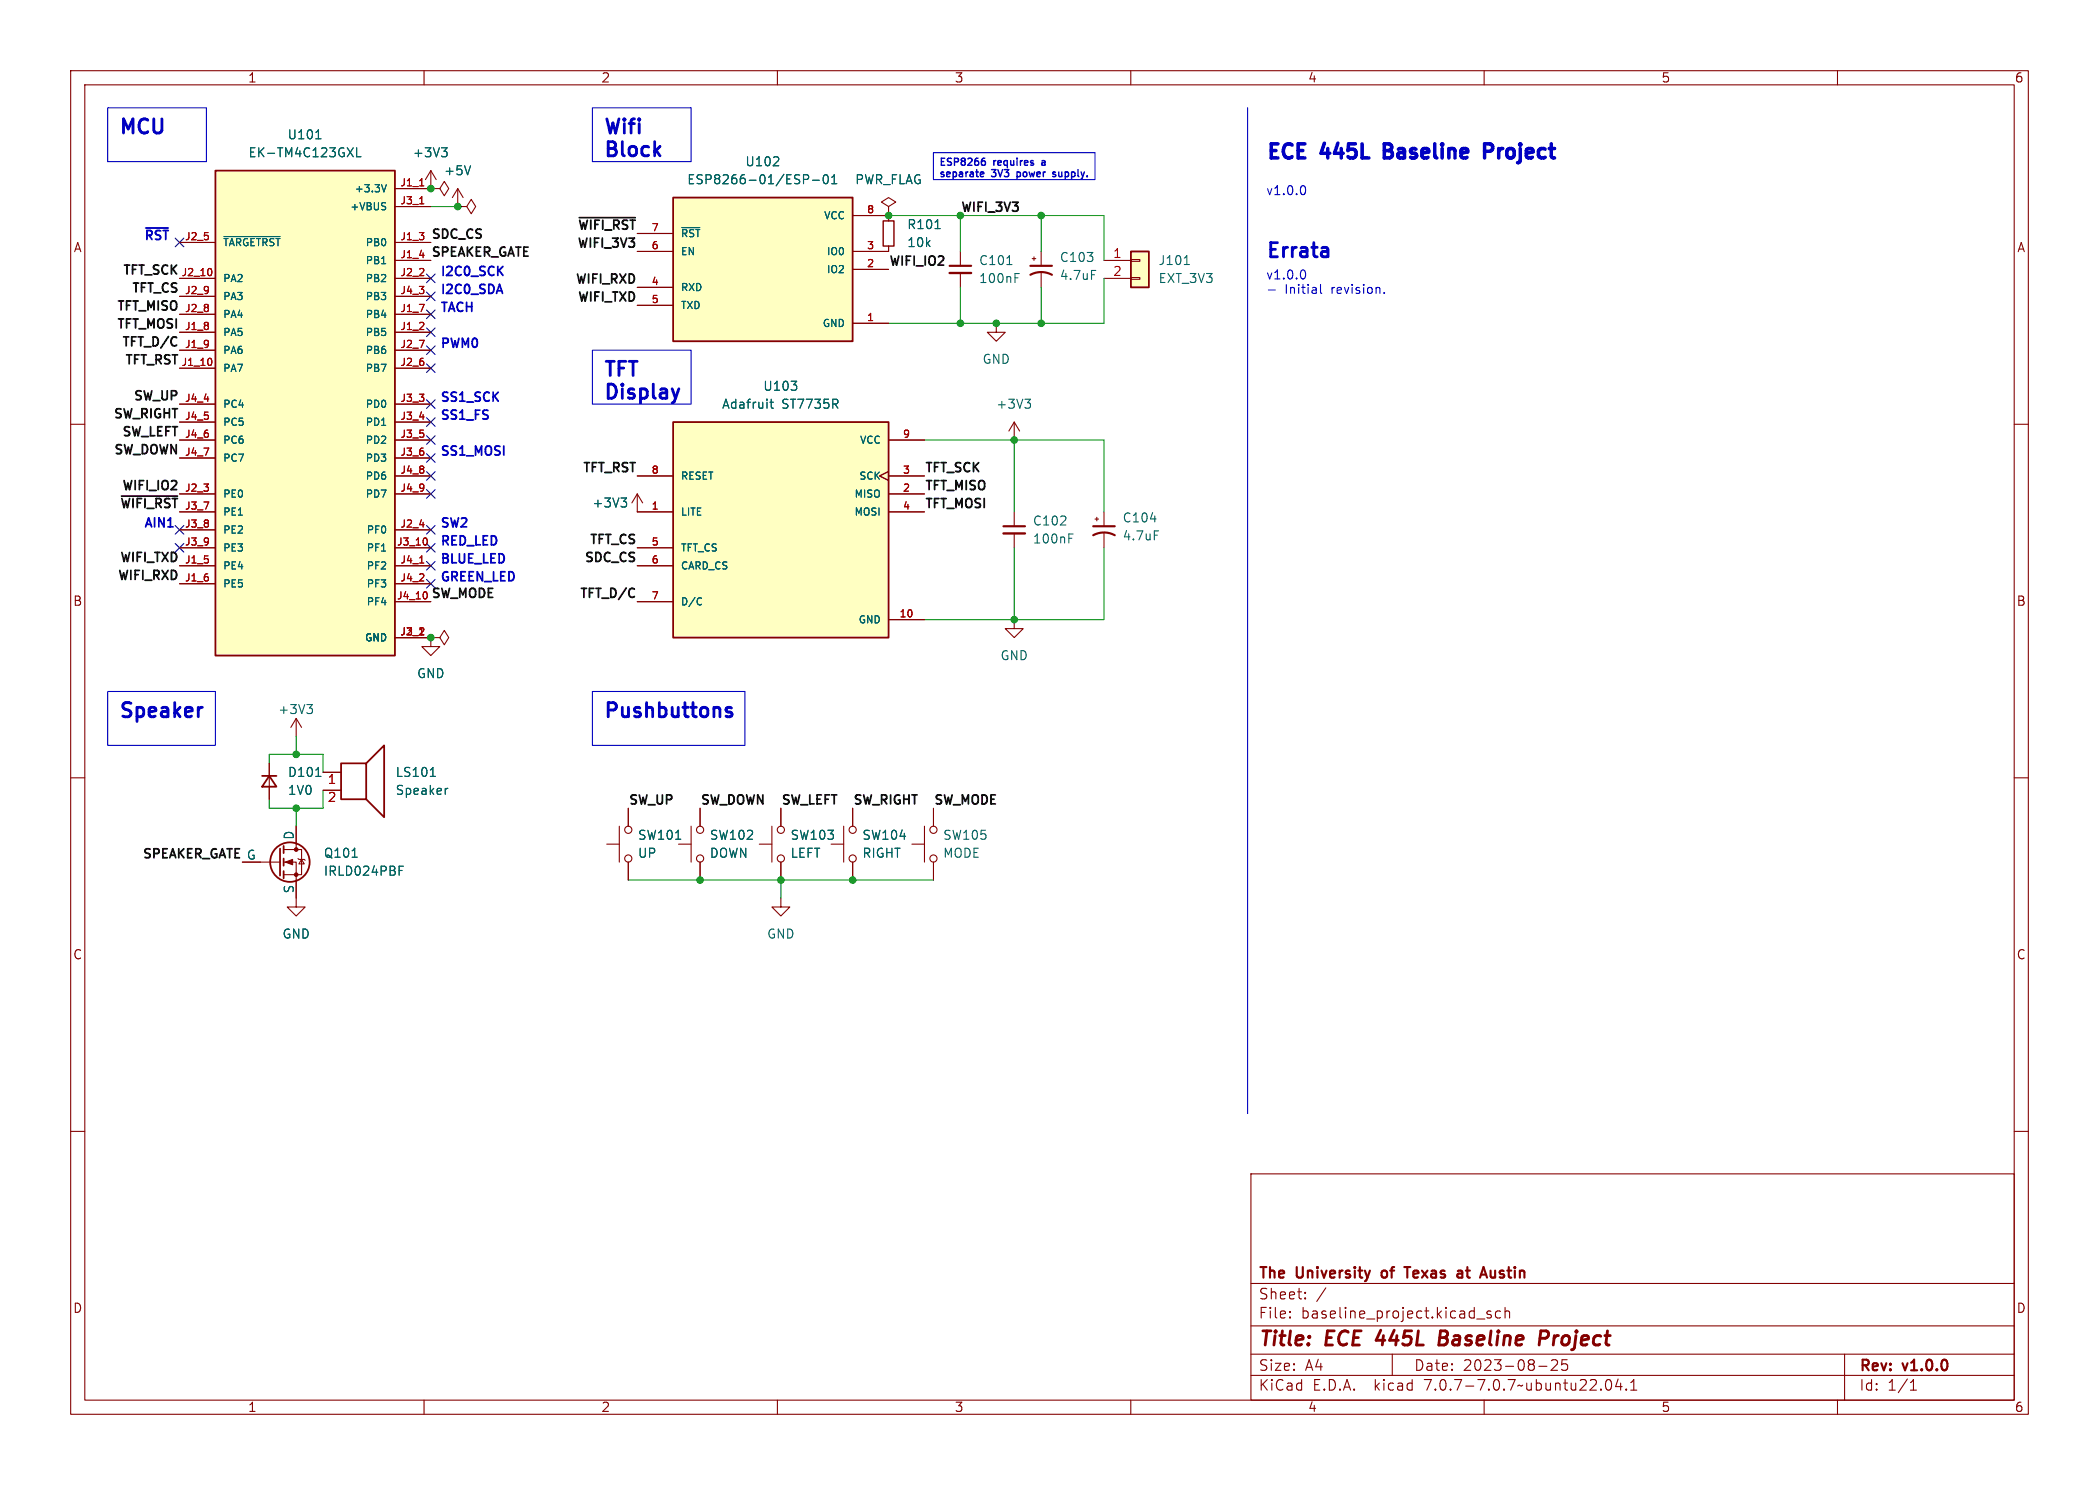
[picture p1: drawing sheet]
<svg xmlns="http://www.w3.org/2000/svg" width="297mm" height="210mm" viewBox="0 0 297 210" stroke-linecap="round" stroke-linejoin="round" font-family="sans-serif">
<g fill="none" stroke="#840000" stroke-width=".15">
<path d="M10 10h277v190h-277zM12 12h273v186h-273zM60 10v2M110 10v2M160 10v2M210 10v2M260 10v2M25.4 34.3h5.1M25.4 39.4h5.1M55.9 26.7h5.1M55.9 34.3h5.1M55.9 36.8h5.1"/>
<path d="M55.9 39.4h5.1M55.9 29.2h5.1M61 26.7h1.2l.7-1 .6 1-.6 1-.7-1M61 26.7h.1M61 24.1l-.8 1.3M61 24.1v2.6M61 24.1l.7 1.3M64.8 29.2h1.2l.7-1 .6 1-.6 1-.7-1M64.8 29.2h.1M64.8 26.7l-.8 1.2M64.8 26.7v2.5M64.8 26.7l.7 1.2"/>
<path d="M90.2 35.6h5M90.2 33h5M120.6 38.1h5.1M120.6 30.5h5.1M125.7 29.2l1-.6-1-.7-1 .7 1 .6v1.3M125.7 30.5h.1M125.7 34.8v.8h-5.1M125.7 30.5v.7M135.9 35.6v2M135.9 38.6v2M146 36.6h.6M146.3 36.3v.5"/>
<path d="M147.3 35.6v2M147.3 38.6v2M156.2 36.8h3.8M156.2 39.4h3.8M160 39.2h1.3v.3h-1.3zM160 36.7h1.3v.3h-1.3zM10 60h2M25.4 52.1h5.1M25.4 47h5.1M25.4 44.5h5.1M25.4 49.5h5.1M25.4 41.9h5.1"/>
<path d="M25.4 57.2h5.1M25.4 59.7h5.1M55.9 52.1h5.1M55.9 47h5.1M55.9 44.5h5.1M55.9 49.5h5.1M55.9 41.9h5.1M55.9 57.2h5.1M55.9 59.7h5.1M90.2 40.6h5M90.2 43.2h5M120.6 45.7h5.1"/>
<path d="M141 45.7v1.3h1.2l-1.2 1.3-1.3-1.3h1.3M143.5 59.7l-.8 1.3M143.5 59.7v2.5M143.5 59.7l.8 1.3M285 60h2M25.4 69.9h5.1M25.4 74.9h5.1M25.4 77.5h5.1M25.4 62.2h5.1M25.4 64.8h5.1M25.4 72.4h5.1M55.9 69.9h5.1"/>
<path d="M55.9 74.9h5.1M55.9 77.5h5.1M55.9 62.2h5.1M55.9 64.8h5.1M55.9 67.3h5.1M90.2 77.5h5M90.2 69.9v2.5h5M90.2 67.3h5M90.2 69.9l-.8 1.2M90.2 69.9l.7 1.2M125.7 66.7l-1.2 .6 1.2 .6M125.7 69.9h5.1"/>
<path d="M125.7 62.2h5.1M125.7 72.4h5.1M125.7 67.3h5.1M143.5 72.4v2M143.5 75.4v2.1M154.9 73.4h.5M155.2 73.2v.5M156.2 72.4v2M156.2 75.4v2.1M25.4 80h5.1M25.4 82.6h5.1M55.9 80h5.1"/>
<path d="M55.9 82.6h5.1M55.9 90.2h5.1M55.9 85.1h5.1M61 90.2h1.2l.7-1 .6 1-.6 1-.7-1M61 90.2h.1M61 90.2v1.2h1.2l-1.2 1.3-1.3-1.3h1.3M90.2 80h5M90.2 85.1h5M125.7 87.6h5.1M143.5 87.6v1.3h1.3l-1.3 1.3-1.3-1.3h1.3M10 110h2M38.1 108v5"/>
<path d="M41.9 101.6v2.5M41.9 116.8v3.3M41.9 101.6l-.8 1.3M41.9 101.6l.8 1.3M45.7 109.2h2.6M45.7 111.8h2.6M85.9 119.4h1.7M87.6 116.8v5.1M88.9 114.3v2.5M96 119.4h1.8M97.8 116.8v5.1M99.1 114.3v2.5"/>
<path d="M107.4 119.4h1.8M109.2 116.8v5.1M110.5 114.3v2.5M117.6 119.4h1.8M119.4 116.8v5.1M120.6 114.3v2.5M129 119.4h1.8M130.8 116.8v5.1M132.1 114.3v2.5M285 110h2M34.3 121.9h5.3M40.1 121.9h1.8v6.4h1.3l-1.3 1.2-1.3-1.2h1.3"/>
<path d="M40.1 120.1h2.6v3.6h-2.6M42.2 121.4l.1 .1h.8l.1 .2M42.7 121.5l.4 .7h-.8zM88.9 121.9v2.6M99.1 121.9v2.6M110.5 127v1.3h1.3l-1.3 1.2-1.3-1.2h1.3M110.5 121.9v2.6M120.6 121.9v2.6M132.1 121.9v2.6M10 160h2M285 160h2M177 166h108v32h-108z"/>
<path d="M60 198v2M110 198v2M160 198v2M177 194.5h108M177 191.5h108M177 187.5h108M177 181.5h108M182.5 186.3h.1l-.1 .1M182.5 186.3v.1M182.5 185.5v.1M182.5 185.5h.1l-.1 .1M184.7 183.6v.1"/>
<path d="M184.7 183.6h-.1l.1 .1M184.7 182.8v.1M184.7 182.8h-.1l.1 .1M187.6 182.1l-1.3 2M197 191.5v3M209 186.5h1.1M210 198v2M211 185.5l-.4-.1-.2 .2 .1 .2 .5 .2v.1v.2l-.2 .1-.4-.1M212.3 185.5l-.4-.1-.3 .3v.4l.1 .2 .2 .1 .4-.1M213 185.5a.37 .37 0 0 1 .6 .1v.8M213 184.9v1.5M217.7 193.2h1.2"/>
<path d="M220.3 192.4l.1 .2-.1 .3-.8 .9h.9M221 192.3v.7l.2-.1h.5l.1 .3v.3l-.3 .3h-.3l-.2-.1M227.3 195.2a.36 .36 0 0 1 .4-.1 .36 .36 0 0 1 .3 .3 .77 .77 0 0 1-.5 1.2 .91 .91 0 0 1-.2-1.4zM229 195l-.4 1.1h.9M229.3 195.6v1M230.1 196.5h.1l-.1 .1M230.1 196.5h-.1l.1 .1M230.1 196.5v.1M230.7 196.6h.9M230.7 195.5l.5-.4v1.5M260 198v2M261 191.5v6.5"/>
<path d="M270.3 196.6h.9M270.3 195.5l.4-.4v1.5"/>
<circle cx="88.9" cy="117.3" r=".51"/>
<circle cx="99.1" cy="117.3" r=".51"/>
<circle cx="110.5" cy="117.3" r=".51"/>
<circle cx="120.7" cy="117.3" r=".51"/>
<circle cx="132.1" cy="117.3" r=".51"/>
<circle cx="88.9" cy="121.4" r=".51"/>
<circle cx="99.1" cy="121.4" r=".51"/>
<circle cx="110.5" cy="121.4" r=".51"/>
<circle cx="120.7" cy="121.4" r=".51"/>
<circle cx="132.1" cy="121.4" r=".51"/>
</g>
<path d="M195.4 188.1l-.7 1.4h1.3M203.7 189.2h.7M204.4 189.2l.3 .1M204.5 188.2h-.7l-.2 2h.7l.3-.1M204.6 189.1l-.2 .1M217.9 189.3h.8a.55 .55 0 0 0 .4-.5 .55 .55 0 0 0-.3-.6h-.8l-.2 2" fill="none" stroke="#840000" stroke-width=".4"/>
<g fill="none" stroke="#840000" stroke-width=".3">
<path d="M134.4 37.6h3M145.8 38.9a3.2 3.2 0 0 1 3 0M145.8 37.6h3M142 74.4h3M154.7 75.7a3.2 3.2 0 0 1 3 0M154.7 74.4h3M195.6 179.8l-.1 .2 .1 .5M198.7 179.2h.9M199.1 179.2v1.5M206.7 179.7l.2 .2v.8M207.4 179.7h.6M210.9 179.7l.1 .9 .1 .1 .4-.1"/>
<path d="M206.9 180.6l-.5 .1M206.9 180l-.5 .1"/>
</g>
<g fill="none" stroke="#840000" stroke-width=".25">
<path d="M30.5 24.1h25.4v68.6h-25.4zM95.2 27.9h25.4v20.4h-25.4zM160 35.6h2.6v5h-2.6zM95.2 59.7h30.5v30.5h-30.5zM37.1 109.7h2M38.1 109.7l1 1.6h-2zM40.1 119.6v1.1M48.3 108h3.5v5h-3.5zM51.8 108l2.6-2.6v10.2l-2.6-2.6M39.6 120v3.8M40.1 121.4v1M40.1 123.2v1"/>
<circle cx="41" cy="121.9" r="2.79"/>
</g>
<g fill="#840000" stroke="#840000" stroke-width=".15">
<path d="M40.4 121.9l1-.4v.8z"/>
<circle cx="41.9" cy="123.7" r=".25"/>
<circle cx="41.9" cy="120.1" r=".25"/>
</g>
<g fill="none" stroke="#006464" stroke-width=".15">
<path d="M44.7 19.6h.7M31.7 33.5h7.9M49.1 20.9l.9 1.3M50 20.9l-.9 1.3M50.5 20.9v1.3h.6M54 26.1l.3 1 .4-1M54 37.3h.6M54.4 28.7h.2M54.5 29.3v.3M62.5 20.9h.8l-.5 .5M63 21.4l.3 .2v.3l-.3 .3M66.6 23.4l-.4 1.3"/>
<path d="M96.5 32.2h2.5M109.4 23.4h.8M110.1 22.3v.4M113.7 24.7h.5l.2 .3-.1 .3-.6 .1M115 25.5h.9M116.6 24.8l.2-.1a.69 .69 0 0 1 .3 1.2l-.2 .1a.68 .68 0 0 1-.3-1.2zM117.7 26h.7M117.7 25.1l.3-.4v1.3M132.3 32.3h.7M142.5 37.4h.7M143.6 39.3h.4M143.6 38.7h.6"/>
<path d="M154.4 38.2h.7M167.6 37.4h.7M108.9 56.9h.5M109.1 56.5v1l.1 .2h.2M111.9 53.9h.8l-.4 .5M112.7 54.5v.6M145 56.5h.8l-.4 .4M145.6 56.9l.2 .3v.3l-.2 .2M54 77.9h.6M87.9 70.4h.8l-.5 .5M88.4 70.9l.3 .3v.3l-.3 .2M151.2 76.1h.5"/>
<path d="M151.2 75.5h.6M162.8 73.4h.8M163.3 75.1h.6M43.4 99.6h.8l-.4 .5M99.1 84.5l.2 .1M99.3 85.5l-.2 .1M44 100.1l.2 .3v.3l-.2 .2M44.7 109.8h.7M60.9 109.8h.7M63.4 111.5l-.3 .1M95.6 118.7h.7M49.8 121.2h.7"/>
<path d="M56.5 123.1h.4M56.5 122.5h.6"/>
</g>
<g fill="#ffffc2" stroke="#ffffc2" stroke-width=".14">
<path d="M30.5 24.1h25.4v68.6h-25.4z"/>
<path d="M95.2 59.7h30.5v30.5h-30.5z"/>
<path d="M95.2 27.9h25.4v20.4h-25.4z"/>
<path d="M160 35.6h2.6v5h-2.6z"/>
</g>
<path d="M29.9 38.1l.1 .3-.1 .5M59.4 26.3h.6M59.4 28.8h.6M29.9 50.8l.1 .3-.1 .5M59.4 79.6h.6M60.4 76.2l.1 .3-.1 .5M60.4 83.8l.1 .3M60.5 84.3l-.1 .3" fill="none" stroke="#a90000" stroke-width=".15"/>
<path d="M125 31.2h1.5v3.6h-1.5z" fill="none" stroke="#840000" stroke-width=".2"/>
<path d="M134.4 38.6h3M142 75.4h3" fill="none" stroke="#840000" stroke-width=".33"/>
<path d="M82 30.8h7.9M24.7 47.6l.3 .2M25 48.8l-.3 .1M17.2 70.2h7.9M89.5 83.2l.3 .1M89.8 84.4l-.3 .1" fill="none" stroke="#0f0f0f" stroke-width=".25"/>
<path d="M20.6 32.2h3.2" fill="none" stroke="#0000c2" stroke-width=".25"/>
<path d="M15.2 15.2h14v7.7h-14zM83.8 15.2h14v7.7h-14zM176.5 15.2v142.3M132.1 21.6h22.8v3.8h-22.8zM184.4 26.3a.79 .79 0 0 1 0 1.2M184.4 38.2a.79 .79 0 0 1 0 1.3M83.8 49.5h14v7.7h-14zM179.5 41h.9M186.9 40.2v1.1l.1 .2M195.9 41.4v.1M15.2 97.8h15.3v7.6h-15.3zM83.8 97.8h21.6v7.6h-21.6z" fill="none" stroke="#0000c2" stroke-width=".15"/>
<path d="M195.9 21.3h.6M196.5 20.3h-.6v2h.7M210.1 21.4h.7a.54 .54 0 0 0 .4-.5 .54 .54 0 0 0-.4-.6h-.7v2" fill="none" stroke="#0000c2" stroke-width=".5"/>
<g fill="none" stroke="#0000c2" stroke-width=".4">
<path d="M17.5 18.8v-2l.6 1.4 .7-1.4v2M20.9 17a.69 .69 0 0 0-1 .1M21.8 16.8v1.6M22.9 16.8v1.6M85.9 16.8l.4 2M87.6 16.8l-.5 2M88.3 16.8l-.1 .1 .1 .1M88.3 16.8l.1 .1-.1 .1M88.3 16.8v.2M89.8 16.8l-.4 .1-.1 .2M90.4 16.8l-.1 .1 .1 .1M90.4 16.8l.1 .1-.1 .1"/>
<path d="M90.4 16.8v.2M86.1 20v2M88.1 20v1.7M92.6 20v2M85.8 51.1h1.1M86.1 54.3v2M86.3 51.1v2M88.5 51.1h-.9v2M89 51.1h1.2M89.6 51.1v2M92.4 54.3v1.7M18.5 99.5l-.7-.1-.3 .2"/>
<path d="M24.7 99.4v2M87.1 99.6l-.3-.2h-.7v2M91.5 99.4v2M93.3 99.4v2M96.9 99.4v1.7M98.1 99.4v1.7M28.4 100h.2M103 100.7l.5 .1 .1 .3-.3 .3h-.4M103 100l.5 .1"/>
</g>
<g fill="none" stroke="#0000c2" stroke-width=".2">
<path d="M133.7 22.4h-.5v1M134.6 22.4h-.4l-.1 .1M135.6 22.5l-.5-.1v1M136.1 22.5l.1-.1 .3 .1M137 22.5l.1-.1 .4 .1M138.2 24v.8M138.4 22.4l-.3 .1M139.1 24.3l.1 .3-.5 .1M139.1 22.8h.2l.1 .1v.4l-.3 .1M139.2 24.9l-.3 .1M139.3 22.4l-.3 .1M141.2 24l.3 1 .4-1"/>
<path d="M143.9 24.3v1M143.9 24.9l.1 .1M143.9 22.4v.1M147.4 23v.3M149.3 24.4l-.2-.1-.1 .2v.1l.3 .1v.2h-.3M152.5 24v.8"/>
</g>
<g fill="none" stroke="#009600" stroke-width=".15">
<path d="M61 29.2h3.8M125.7 30.5h30.5v6.3M135.9 30.5v5.1M147.3 30.5v5.1M156.2 39.4v6.3h-30.5M135.9 40.6v5.1M147.3 40.6v5.1M130.8 62.2h25.4v10.2M143.5 62.2v10.2M143.5 77.5v10.1M156.2 77.5v10.1h-25.4M38.1 108v-1.3h7.6v2.5"/>
<path d="M41.9 104.1v2.6M41.9 114.3v2.5M45.7 111.8v2.5h-7.6v-1.3M88.9 124.5h43.2M110.5 124.5v2.5"/>
</g>
<g fill="none" stroke="#000084" stroke-width=".15">
<path d="M60.4 38.8l1.2 1.2M61.6 38.8l-1.2 1.2M60.4 41.3l1.2 1.2M60.4 56.5l1.2 1.3M60.4 48.9l1.2 1.2M60.4 43.8l1.2 1.3M60.4 46.4l1.2 1.2M60.4 51.5l1.2 1.2M60.4 59.1l1.2 1.2M61.6 41.3l-1.2 1.2M61.6 56.5l-1.2 1.3M61.6 48.9l-1.2 1.2"/>
<path d="M61.6 43.8l-1.2 1.3M61.6 46.4l-1.2 1.2M61.6 51.5l-1.2 1.2M61.6 59.1l-1.2 1.2M24.8 76.9l1.2 1.2M24.8 74.3l1.2 1.2M26 76.9l-1.2 1.2M26 74.3l-1.2 1.2M60.4 79.4l1.2 1.2M60.4 74.3l1.2 1.2M60.4 76.9l1.2 1.2M60.4 66.7l1.2 1.2"/>
<path d="M60.4 69.2l1.2 1.3M60.4 61.6l1.2 1.2M60.4 64.2l1.2 1.2M61.6 79.4l-1.2 1.2M61.6 74.3l-1.2 1.2M61.6 76.9l-1.2 1.2M61.6 66.7l-1.2 1.2M61.6 69.2l-1.2 1.3M61.6 61.6l-1.2 1.2M61.6 64.2l-1.2 1.2M60.4 81.9l1.2 1.3M61.6 81.9l-1.2 1.3"/>
</g>
<g fill="#009600" stroke="#009600" stroke-width=".15">
<circle cx="135.9" cy="30.5" r=".46"/>
<circle cx="125.7" cy="30.5" r=".46"/>
<circle cx="135.9" cy="45.7" r=".46"/>
<circle cx="147.3" cy="30.5" r=".46"/>
<circle cx="61" cy="26.7" r=".46"/>
<circle cx="64.8" cy="29.2" r=".46"/>
<circle cx="41.9" cy="106.7" r=".46"/>
<circle cx="61" cy="90.2" r=".46"/>
<circle cx="110.5" cy="124.5" r=".46"/>
<circle cx="120.6" cy="124.5" r=".46"/>
<circle cx="99.1" cy="124.5" r=".46"/>
<circle cx="41.9" cy="114.3" r=".46"/>
<circle cx="143.5" cy="87.6" r=".46"/>
<circle cx="147.3" cy="45.7" r=".46"/>
<circle cx="143.5" cy="62.2" r=".46"/>
<circle cx="141" cy="45.7" r=".46"/>
</g>
<g font-size="2.8" fill="#0000c2">
<text x="16.7" y="19.9">MCU</text>
<text x="85.3" y="19.9">Wifi</text>
<text x="85.3" y="23.2">Block</text>
<text x="179.1" y="22.6">ECE</text>
<text x="187.3" y="22.6">445L</text>
<text x="197.3" y="22.6">Baseline</text>
<text x="212.6" y="22.6">Project</text>
<text x="179.1" y="36.6">Errata</text>
<text x="85.3" y="54.2">TFT</text>
<text x="85.3" y="57.4">Display</text>
<text x="16.7" y="102.5">Speaker</text>
<text x="85.3" y="102.5">Pushbuttons</text>
</g>
<g font-size="2.8" fill="#840000">
<text x="178" y="190.9">Title:</text>
<text x="187.7" y="190.9">ECE</text>
<text x="195.6" y="190.9">445L</text>
<text x="205.3" y="190.9">Baseline</text>
<text x="220.2" y="190.9">Project</text>
</g>
<g font-size="2.1" fill="#840000">
<text x="178" y="184">Sheet:</text>
<text x="178" y="181.2">The</text>
<text x="183.5" y="181.2">University</text>
<text x="196.2" y="181.2">of</text>
<text x="200.2" y="181.2">Texas</text>
<text x="208.1" y="181.2">at</text>
<text x="212.1" y="181.2">Austin</text>
<text x="178" y="186.7">File:</text>
<text x="184.1" y="186.7">baseline_project.kicad_sch</text>
<text x="178" y="196.9">KiCad</text>
<text x="178" y="194.1">Size:</text>
<text x="184.7" y="194.1">A4</text>
<text x="185.7" y="196.9">E.D.A.</text>
<text x="194.6" y="196.9">kicad</text>
<text x="200" y="194.1">Date:</text>
<text x="201.8" y="196.9">7.0.7-7.0.7~ubuntu22.04.1</text>
<text x="207" y="194.1">2023-08-25</text>
<text x="263" y="194.3">Rev:</text>
<text x="263" y="196.9">Id:</text>
<text x="267.1" y="196.9">1/1</text>
<text x="269.4" y="194.3">v1.0.0</text>
</g>
<g font-size="1.8" fill="#840000">
<text x="35" y="11.9">1</text>
<text x="85" y="11.9">2</text>
<text x="135" y="11.9">3</text>
<text x="185" y="11.9">4</text>
<text x="235" y="11.9">5</text>
<text x="285" y="11.9">6</text>
<text x="10.3" y="35.9">A</text>
<text x="285.3" y="35.9">A</text>
<text x="10.3" y="85.9">B</text>
<text x="285.3" y="85.9">B</text>
<text x="10.3" y="135.9">C</text>
<text x="285.3" y="135.9">C</text>
<text x="10.3" y="185.9">D</text>
<text x="285.3" y="185.9">D</text>
<text x="35" y="199.9">1</text>
<text x="85" y="199.9">2</text>
<text x="135" y="199.9">3</text>
<text x="185" y="199.9">4</text>
<text x="235" y="199.9">5</text>
<text x="285" y="199.9">6</text>
</g>
<g font-size="1.8" fill="#006464">
<text x="35.1" y="22.5">EK-TM4C123GXL</text>
<text x="40.6" y="19.9">U101</text>
<text x="58.3" y="22.5">+3V3</text>
<text x="105.4" y="23.7">U102</text>
<text x="62.7" y="25">+5V</text>
<text x="97.1" y="26.3">ESP8266-01/ESP-01</text>
<text x="120.9" y="26.3">PWR_FLAG</text>
<text x="128.3" y="32.6">R101</text>
<text x="128.3" y="35.2">10k</text>
<text x="138.4" y="37.7">C101</text>
<text x="138.4" y="40.2">100nF</text>
<text x="149.9" y="37.3">C103</text>
<text x="149.9" y="39.8">4.7uF</text>
<text x="163.8" y="37.7">J101</text>
<text x="163.8" y="40.2">EXT_3V3</text>
<text x="138.9" y="51.7">GND</text>
<text x="102.1" y="58">Adafruit</text>
<text x="107.9" y="55.5">U103</text>
<text x="110.6" y="58">ST7735R</text>
<text x="140.9" y="58">+3V3</text>
<text x="83.7" y="72">+3V3</text>
<text x="146.1" y="74.5">C102</text>
<text x="146.1" y="77.1">100nF</text>
<text x="158.8" y="74.1">C104</text>
<text x="158.8" y="76.6">4.7uF</text>
<text x="141.5" y="93.6">GND</text>
<text x="39.3" y="101.2">+3V3</text>
<text x="58.9" y="96.1">GND</text>
<text x="40.6" y="110.1">D101</text>
<text x="40.6" y="112.6">1V0</text>
<text x="55.9" y="110.1">LS101</text>
<text x="55.9" y="112.6">Speaker</text>
<text x="41.7" y="118.8" transform="rotate(-90 41.7 118.8)">D</text>
<text x="90.2" y="119">SW101</text>
<text x="100.3" y="119">SW102</text>
<text x="111.8" y="119">SW103</text>
<text x="121.9" y="119">SW104</text>
<text x="133.4" y="119">SW105</text>
<text x="34.8" y="121.7">G</text>
<text x="45.7" y="121.5">Q101</text>
<text x="45.7" y="124.1">IRLD024PBF</text>
<text x="90.2" y="121.5">UP</text>
<text x="100.3" y="121.5">DOWN</text>
<text x="111.8" y="121.5">LEFT</text>
<text x="121.9" y="121.5">RIGHT</text>
<text x="133.4" y="121.5">MODE</text>
<text x="41.7" y="126.4" transform="rotate(-90 41.7 126.4)">S</text>
<text x="39.9" y="132.9">GND</text>
<text x="108.5" y="132.9">GND</text>
</g>
<g font-size="1.8" fill="#0000c2">
<text x="179.1" y="27.7">v1.0.0</text>
<text x="62.2" y="39.1">I2C0_SCK</text>
<text x="62.2" y="41.7">I2C0_SDA</text>
<text x="179.1" y="39.6">v1.0.0</text>
<text x="181.8" y="41.7">Initial</text>
<text x="188.5" y="41.7">revision.</text>
<text x="62.2" y="44.2">TACH</text>
<text x="62.2" y="49.3">PWM0</text>
<text x="62.2" y="59.4">SS1_FS</text>
<text x="62.2" y="56.9">SS1_SCK</text>
<text x="62.2" y="64.5">SS1_MOSI</text>
<text x="20.3" y="74.7">AIN1</text>
<text x="62.2" y="74.7">SW2</text>
<text x="62.2" y="77.2">RED_LED</text>
<text x="62.2" y="79.8">BLUE_LED</text>
<text x="62.2" y="82.3">GREEN_LED</text>
</g>
<text font-size="1.8" fill="#000084" x="20.3" y="34">~{RST}</text>
<g font-size="1.8" fill="#0f0f0f">
<text x="61" y="33.8">SDC_CS</text>
<text x="81.4" y="35.1">WIFI_3V3</text>
<text x="81.5" y="32.6">~{WIFI_RST}</text>
<text x="135.9" y="30">WIFI_3V3</text>
<text x="17.2" y="38.9">TFT_SCK</text>
<text x="18.4" y="41.5">TFT_CS</text>
<text x="61" y="36.4">SPEAKER_GATE</text>
<text x="81.2" y="40.2">WIFI_RXD</text>
<text x="125.7" y="37.7">WIFI_IO2</text>
<text x="16.3" y="44">TFT_MISO</text>
<text x="16.3" y="46.5">TFT_MOSI</text>
<text x="81.5" y="42.7">WIFI_TXD</text>
<text x="17" y="49.1">TFT_D/C</text>
<text x="17.5" y="51.6">TFT_RST</text>
<text x="15.8" y="59.2">SW_RIGHT</text>
<text x="18.7" y="56.7">SW_UP</text>
<text x="15.9" y="64.3">SW_DOWN</text>
<text x="17" y="61.8">SW_LEFT</text>
<text x="16.7" y="71.9">~{WIFI_RST}</text>
<text x="17" y="69.4">WIFI_IO2</text>
<text x="82.2" y="66.9">TFT_RST</text>
<text x="130.8" y="71.9">TFT_MOSI</text>
<text x="130.8" y="66.9">TFT_SCK</text>
<text x="130.8" y="69.4">TFT_MISO</text>
<text x="83.2" y="77">TFT_CS</text>
<text x="16.4" y="82.1">WIFI_RXD</text>
<text x="16.7" y="79.6">WIFI_TXD</text>
<text x="82.5" y="79.6">SDC_CS</text>
<text x="81.8" y="84.6">TFT_D/C</text>
<text x="88.9" y="113.9">SW_UP</text>
<text x="99.1" y="113.9">SW_DOWN</text>
<text x="110.5" y="113.9">SW_LEFT</text>
<text x="120.6" y="113.9">SW_RIGHT</text>
<text x="132.1" y="113.9">SW_MODE</text>
<text x="19.9" y="121.5">SPEAKER_GATE G</text>
</g>
<g font-size="1.8" fill="#a90000">
<text x="157.4" y="36.6">1</text>
<text x="157.4" y="39.1">2</text>
<text x="61" y="84.6">SW_MODE</text>
<text x="46.3" y="111.2">1</text>
<text x="46.3" y="113.7">2</text>
</g>
<g font-size="1.4" fill="#0000c2">
<text x="132.8" y="23.9">ESP8266</text>
<text x="140.7" y="23.9">requires</text>
<text x="147.9" y="23.9">a</text>
<text x="132.8" y="25.6">separate</text>
<text x="140.4" y="25.6">3V3</text>
<text x="144.3" y="25.6">power</text>
<text x="149.8" y="25.6">supply.</text>
</g>
<g font-size="1.4" fill="#006464">
<text x="49.4" y="29.9">+VBUS</text>
<text x="50.1" y="27.4">+3.3V</text>
<text x="31.5" y="35">~{TARGETRST}</text>
<text x="51.6" y="35">PB0</text>
<text x="96.3" y="33.8">~{RST}</text>
<text x="116.5" y="31.2">VCC</text>
<text x="31.5" y="40.1">PA2</text>
<text x="51.6" y="37.6">PB1</text>
<text x="51.6" y="40.1">PB2</text>
<text x="96.3" y="41.4">RXD</text>
<text x="96.3" y="36.3">EN</text>
<text x="116.9" y="38.8">IO2</text>
<text x="116.9" y="36.3">IO0</text>
<text x="31.5" y="47.7">PA5</text>
<text x="31.5" y="45.2">PA4</text>
<text x="31.5" y="42.6">PA3</text>
<text x="51.6" y="47.7">PB5</text>
<text x="51.6" y="45.2">PB4</text>
<text x="51.6" y="42.6">PB3</text>
<text x="96.3" y="43.9">TXD</text>
<text x="116.3" y="46.5">GND</text>
<text x="31.5" y="52.8">PA7</text>
<text x="31.5" y="50.3">PA6</text>
<text x="51.6" y="52.8">PB7</text>
<text x="51.6" y="50.3">PB6</text>
<text x="31.5" y="57.9">PC4</text>
<text x="51.6" y="57.9">PD0</text>
<text x="31.5" y="60.4">PC5</text>
<text x="31.5" y="63">PC6</text>
<text x="31.5" y="65.5">PC7</text>
<text x="51.6" y="60.4">PD1</text>
<text x="51.6" y="63">PD2</text>
<text x="51.6" y="65.5">PD3</text>
<text x="121.6" y="63">VCC</text>
<text x="31.5" y="70.6">PE0</text>
<text x="51.6" y="68">PD6</text>
<text x="51.6" y="70.6">PD7</text>
<text x="96.3" y="68">RESET</text>
<text x="120.8" y="70.6">MISO</text>
<text x="121.5" y="68">SCK</text>
<text x="31.5" y="73.1">PE1</text>
<text x="31.5" y="75.7">PE2</text>
<text x="51.8" y="75.7">PF0</text>
<text x="96.3" y="73.1">LITE</text>
<text x="120.8" y="73.1">MOSI</text>
<text x="31.5" y="80.7">PE4</text>
<text x="31.5" y="83.3">PE5</text>
<text x="31.5" y="78.2">PE3</text>
<text x="51.8" y="78.2">PF1</text>
<text x="51.8" y="80.7">PF2</text>
<text x="51.8" y="83.3">PF3</text>
<text x="96.3" y="78.2">TFT_CS</text>
<text x="96.3" y="80.7">CARD_CS</text>
<text x="51.8" y="85.8">PF4</text>
<text x="96.3" y="85.8">D/C</text>
<text x="121.4" y="88.4">GND</text>
<text x="51.5" y="90.9">GND</text>
</g>
<g font-size="1.4" fill="#a90000">
<text x="56.6" y="26.4">J1_1</text>
<text x="56.6" y="29">J3_1</text>
<text x="26.1" y="34">J2_5</text>
<text x="56.6" y="34">J1_3</text>
<text x="92.1" y="35.3">6</text>
<text x="92.1" y="32.8">7</text>
<text x="122.6" y="35.3">3</text>
<text x="122.6" y="30.2">8</text>
<text x="25.6" y="39.1">J2_10</text>
<text x="26.1" y="41.7">J2_9</text>
<text x="56.6" y="36.6">J1_4</text>
<text x="56.6" y="39.1">J2_2</text>
<text x="56.6" y="41.7">J4_3</text>
<text x="92.1" y="40.4">4</text>
<text x="122.6" y="37.8">2</text>
<text x="26.1" y="46.7">J1_8</text>
<text x="26.1" y="44.2">J2_8</text>
<text x="56.6" y="46.7">J1_2</text>
<text x="56.6" y="44.2">J1_7</text>
<text x="92.1" y="42.9">5</text>
<text x="122.6" y="45.5">1</text>
<text x="25.6" y="51.8">J1_10</text>
<text x="26.1" y="49.3">J1_9</text>
<text x="56.6" y="51.8">J2_6</text>
<text x="56.6" y="49.3">J2_7</text>
<text x="26.1" y="56.9">J4_4</text>
<text x="26.1" y="59.4">J4_5</text>
<text x="56.6" y="56.9">J3_3</text>
<text x="56.6" y="59.4">J3_4</text>
<text x="26.1" y="62">J4_6</text>
<text x="26.1" y="64.5">J4_7</text>
<text x="56.6" y="62">J3_5</text>
<text x="56.6" y="64.5">J3_6</text>
<text x="127.7" y="62">9</text>
<text x="26.1" y="69.6">J2_3</text>
<text x="56.6" y="67.1">J4_8</text>
<text x="56.6" y="69.6">J4_9</text>
<text x="92.1" y="67.1">8</text>
<text x="127.7" y="69.6">2</text>
<text x="127.7" y="67.1">3</text>
<text x="26.1" y="72.1">J3_7</text>
<text x="26.1" y="74.7">J3_8</text>
<text x="26.1" y="77.2">J3_9</text>
<text x="56.1" y="77.2">J3_10</text>
<text x="56.6" y="74.7">J2_4</text>
<text x="92.1" y="72.1">1</text>
<text x="92.1" y="77.2">5</text>
<text x="127.7" y="72.1">4</text>
<text x="26.1" y="79.8">J1_5</text>
<text x="26.1" y="82.3">J1_6</text>
<text x="56.6" y="79.8">J4_1</text>
<text x="56.6" y="82.3">J4_2</text>
<text x="92.1" y="79.8">6</text>
<text x="56.1" y="84.8">J4_10</text>
<text x="56.6" y="89.9">J2_1</text>
<text x="56.6" y="89.9">J3_2</text>
<text x="92.1" y="84.8">7</text>
<text x="127.2" y="87.4">10</text>
</g>
</svg>
